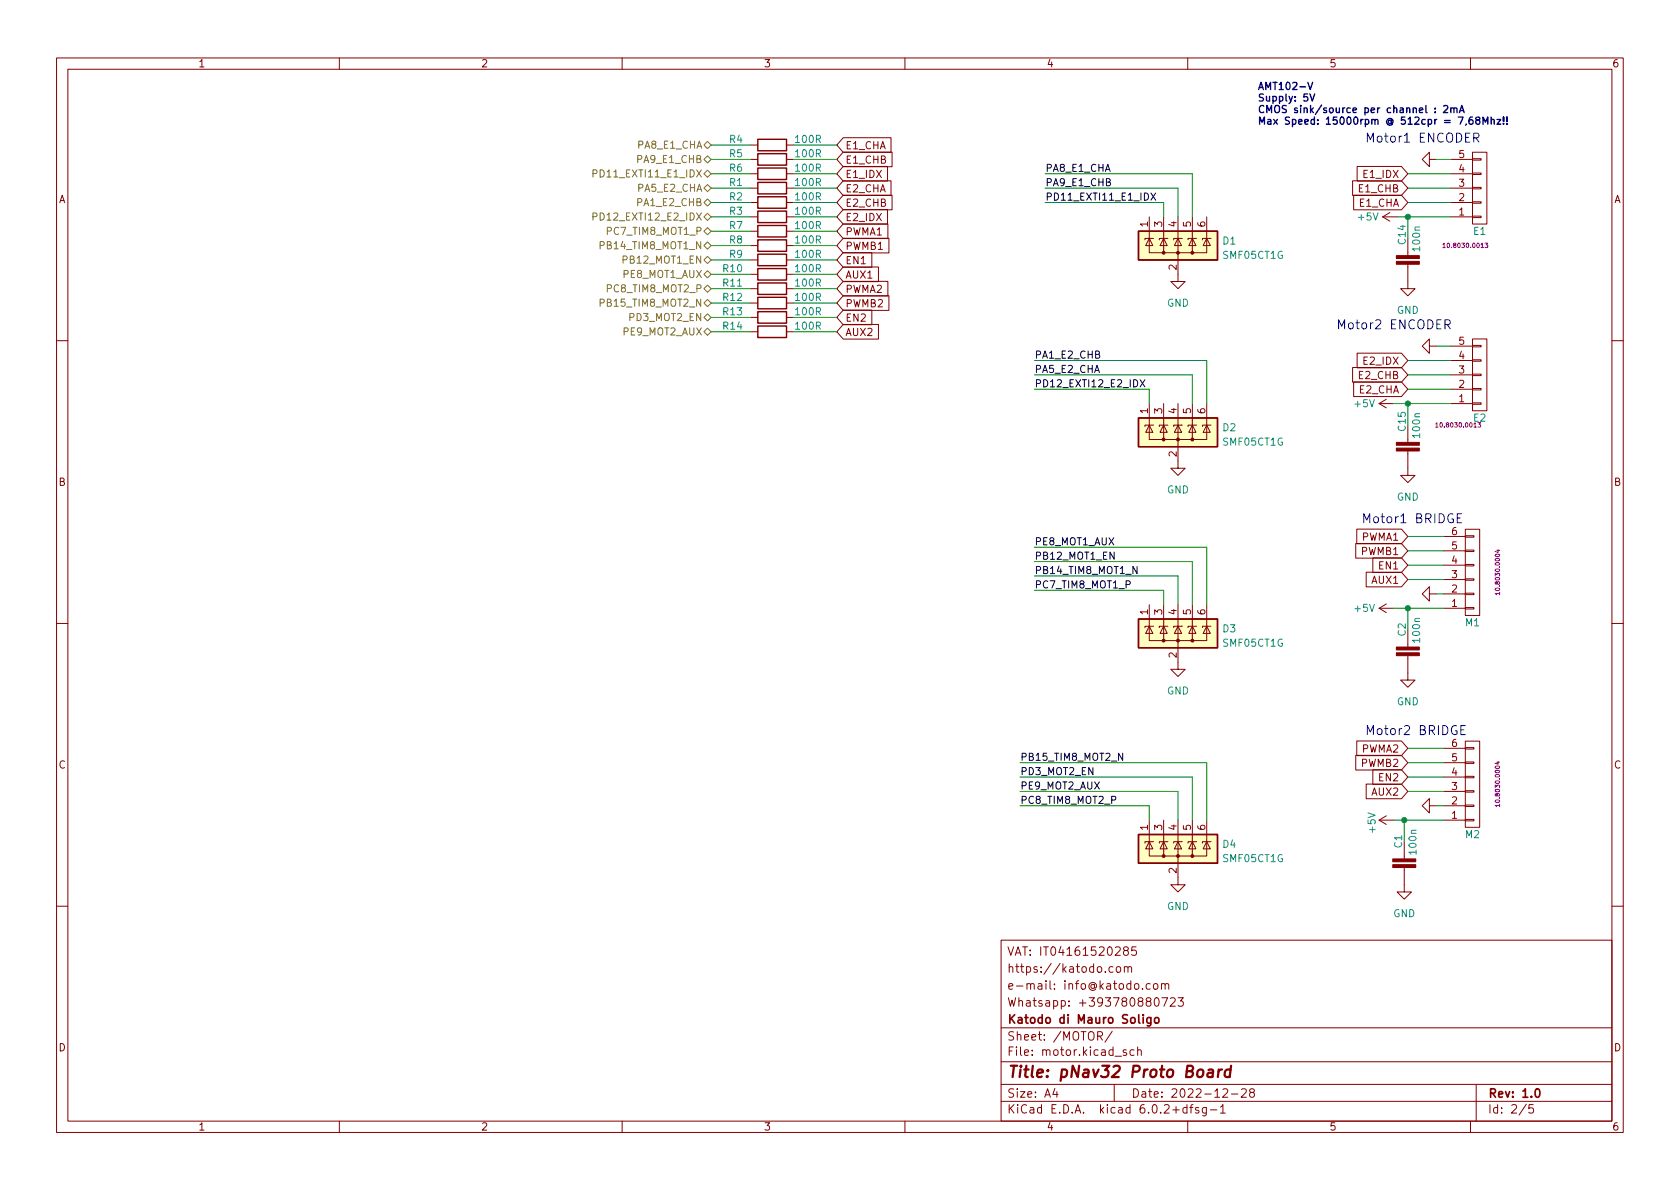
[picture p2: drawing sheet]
<svg xmlns="http://www.w3.org/2000/svg" width="297mm" height="210mm" viewBox="0 0 297 210" stroke-linecap="round" stroke-linejoin="round" font-family="sans-serif">
<g fill="none" stroke="#840000" stroke-width=".18">
<path d="M10 10.2h277v190.1h-277zM12 12.2h273v186.1h-273zM60 10.2v2M110 10.2v2M160 10.2v2M210 10.2v2M260 10.2v2M132.7 33.3h1.3M132.7 30.7h1.3M132.7 28.2h1.3M132.7 35.8h1.3M132.7 38.3h1.3"/>
<path d="M132.7 25.6h1.3M139.1 33.3h1.2M139.1 30.7h1.2M139.1 28.2h1.2M139.1 35.8h1.2M139.1 38.3h1.2M139.1 25.6h1.2M149.1 32h8.4v2.6h-8.4l-1.1-1.3zM149.1 39.6h7.9v2.6h-7.9l-1.1-1.3zM149.1 37.1h7.8v2.5h-7.8l-1.1-1.3zM149.1 26.9h8.6v2.6h-8.6l-1.1-1.3zM149.1 29.4h7.8v2.6h-7.8l-1.1-1.3z"/>
<path d="M149.1 34.5h8.6v2.6h-8.6l-1.1-1.3zM149.1 24.4h8.4v2.5h-8.4l-1.1-1.3zM203.2 38.3v3.9M205.7 38.3v3.9M208.3 38.3v11.5h1.2l-1.2 1.2-1.3-1.2h1.3M210.8 38.3v3.9M213.4 38.3v3.9M239.2 32h8.6l1.1 1.3-1.1 1.3h-8.6zM239.3 34.5h8.5l1.1 1.3-1.1 1.3h-8.5zM240 29.4h7.8l1.1 1.3-1.1 1.3h-7.8zM244.5 38.3h2.5M244.5 38.3l1.2 .8"/>
<path d="M245.7 37.6l-1.2 .7M252.7 28.2v-1.3l-1.2 1.3 1.2 1.3v-1.3h1.3M256.5 33.3h3.8M256.5 30.7h3.8M256.5 28.2h3.8M256.5 35.8h3.8M256.5 38.3h3.8M260.3 28.1h1.6v.2h-1.6zM260.3 30.6h1.6v.3h-1.6zM260.3 33.1h1.6v.3h-1.6zM260.3 35.7h1.6v.2h-1.6zM260.3 38.2h1.6v.3h-1.6z"/>
<path d="M260.3 26.9h2.6v12.7h-2.6zM132.7 40.9h1.3M132.7 51h1.3M132.7 56.1h1.3M132.7 53.6h1.3M132.7 58.7h1.3M132.7 46h1.3M132.7 43.4h1.3M132.7 48.5h1.3M139.1 40.9h1.2M139.1 51h1.2M139.1 56.1h1.2"/>
<path d="M139.1 53.6h1.2M139.1 58.7h1.2M139.1 46h1.2M139.1 43.4h1.2M139.1 48.5h1.2M149.1 42.1h8.1v2.6h-8.1l-1.1-1.3zM149.1 44.7h5v2.6h-5l-1.1-1.3zM149.1 47.2h6.2v2.6h-6.2l-1.1-1.3zM149.1 57.4h6.2v2.6h-6.2l-1.1-1.3zM149.1 54.8h5v2.6h-5l-1.1-1.3zM149.1 52.3h8.1v2.6h-8.1l-1.1-1.3zM149.1 49.8h7.9v2.5h-7.9l-1.1-1.3z"/>
<path d="M203.2 42.2v2.5h2.5M203.2 42.2l.6 1.2h-1.2zM204 42.2h-1.6v.2M205.7 42.2v2.5h5.1v-2.5M205.7 42.2l.7 1.2h-1.3zM206.5 42.2h-1.5v.2M208.3 42.2l.6 1.2h-1.3zM209 42.2h-1.5v.2M210.8 42.2l.7 1.2h-1.3zM211.6 42.2h-1.5v.2M213.4 42.2v2.5h-2.6M213.4 42.2l.6 1.2h-1.3z"/>
<path d="M214.1 42.2h-1.5v.2M248.9 46.7v4.3h1.3l-1.3 1.3-1.3-1.3h1.3M248.9 42.2v3M260.3 59.9h2.6v12.7h-2.6zM10 60.2h2M203.2 75.2v2.5h2.5M203.2 75.2l.6 1.2h-1.2zM203.2 71.4v3.8M204 75.2h-1.6v.2M205.7 75.2v2.5h5.1v-2.5M205.7 75.2l.7 1.2h-1.3zM205.7 71.4v3.8"/>
<path d="M206.5 75.2h-1.5v.2M208.3 75.2l.6 1.2h-1.3zM208.3 71.4v11.4h1.2l-1.2 1.3-1.3-1.3h1.3M209 75.2h-1.5v.2M210.8 75.2l.7 1.2h-1.3zM210.8 71.4v3.8M211.6 75.2h-1.5v.2M213.4 75.2v2.5h-2.6M213.4 75.2l.6 1.2h-1.3zM213.4 71.4v3.8M214.1 75.2h-1.5v.2M239.2 65h8.6l1.1 1.3-1.1 1.3h-8.6z"/>
<path d="M239.3 67.5h8.5l1.1 1.3-1.1 1.3h-8.5zM240 62.5h7.8l1.1 1.2-1.1 1.3h-7.8zM243.8 71.4l1.3 .7M243.8 71.4h2.6M245.1 70.6l-1.3 .8M248.9 79.8v4.3h1.3l-1.3 1.2-1.3-1.2h1.3M248.9 75.2v3M252.7 61.2v-1.3l-1.2 1.3 1.2 1.3v-1.3h1.3M256.5 71.4h3.8M256.5 68.8h3.8M256.5 66.3h3.8M256.5 63.7h3.8"/>
<path d="M256.5 61.2h3.8M260.3 61.1h1.6v.2h-1.6zM260.3 63.6h1.6v.3h-1.6zM260.3 66.2h1.6v.2h-1.6zM260.3 68.7h1.6v.3h-1.6zM260.3 71.2h1.6v.3h-1.6zM285 60.2h2M239.7 96.1h8.1l1.1 1.3-1.1 1.3h-8.1zM239.9 93.6h7.9l1.1 1.3-1.1 1.3h-7.9zM242.7 98.6h5.1l1.1 1.3-1.1 1.3h-5.1zM255.3 99.9h3.8M255.3 97.4h3.8"/>
<path d="M255.3 94.9h3.8M259.1 94.7h1.5v.3h-1.5zM259.1 97.3h1.5v.2h-1.5zM259.1 99.8h1.5v.3h-1.5zM259.1 93.6h2.5v15.2h-2.5zM10 110.2h2M203.2 110.7v2.6h2.5M203.2 110.7l.6 1.3h-1.2zM203.2 106.9v3.8M204 110.7h-1.6v.3M205.7 110.7v2.6h5.1v-2.6M205.7 110.7l.7 1.3h-1.3z"/>
<path d="M205.7 106.9v3.8M206.5 110.7h-1.5v.3M208.3 110.7l.6 1.3h-1.3zM208.3 106.9v11.5h1.2l-1.2 1.2-1.3-1.2h1.3M209 110.7h-1.5v.3M210.8 110.7l.7 1.3h-1.3zM210.8 106.9v3.8M211.6 110.7h-1.5v.3M213.4 110.7v2.6h-2.6M213.4 110.7l.6 1.3h-1.3zM213.4 106.9v3.8M214.1 110.7h-1.5v.3"/>
<path d="M241.6 101.2h6.2l1.1 1.3-1.1 1.3h-6.2zM243.8 107.6h2.6M243.8 107.6l1.3 .7M245.1 106.8l-1.3 .8M248.9 115.9v4.4h1.3l-1.3 1.2-1.3-1.2h1.3M248.9 111.4v3M252.7 105v-1.2l-1.2 1.2 1.2 1.3v-1.3h1.3M255.3 107.6h3.8M255.3 105h3.8M255.3 102.5h3.8M259.1 102.4h1.5v.2h-1.5zM259.1 104.9h1.5v.3h-1.5z"/>
<path d="M259.1 107.4h1.5v.3h-1.5zM285 110.2h2M239.7 133.6h8.1l1.1 1.3-1.1 1.3h-8.1zM239.9 131h7.9l1.1 1.3-1.1 1.3h-7.9zM241.6 138.7h6.2l1.1 1.2-1.1 1.3h-6.2zM242.7 136.1h5.1l1.1 1.3-1.1 1.3h-5.1zM255.3 139.9h3.8M255.3 137.4h3.8M255.3 134.9h3.8M255.3 132.3h3.8M259.1 132.2h1.5v.3h-1.5zM259.1 134.7h1.5v.3h-1.5z"/>
<path d="M259.1 137.3h1.5v.2h-1.5zM259.1 139.8h1.5v.3h-1.5zM259.1 131.1h2.5v15.2h-2.5zM203.2 148.8v2.6h2.5M203.2 148.8l.6 1.3h-1.2zM203.2 145v3.8M204 148.8h-1.6v.3M205.7 148.8v2.6h5.1v-2.6M205.7 148.8l.7 1.3h-1.3zM205.7 145v3.8M206.5 148.8h-1.5v.3M208.3 148.8l.6 1.3h-1.3z"/>
<path d="M208.3 145v11.5h1.2l-1.2 1.2-1.3-1.2h1.3M209 148.8h-1.5v.3M210.8 148.8l.7 1.3h-1.3zM210.8 145v3.8M211.6 148.8h-1.5v.3M213.4 148.8v2.6h-2.6M213.4 148.8l.6 1.3h-1.3zM213.4 145v3.8M214.1 148.8h-1.5v.3M243.8 145l1.3 .8M243.8 145h2.6M245.1 144.3l-1.3 .7"/>
<path d="M248.3 153.4v4.3h1.3l-1.3 1.3-1.3-1.3h1.3M248.3 148.8v3.1M252.7 142.5v-1.3l-1.2 1.3 1.2 1.3v-1.3h1.3M255.3 145h3.8M255.3 142.5h3.8M259.1 142.4h1.5v.2h-1.5zM259.1 144.9h1.5v.3h-1.5zM10 160.2h2M177 166.3h108v32h-108zM196.8 171l-.4-.1-.3 .3v.4l.1 .3h.6M197.5 171l.4-.1 .2 .3v.4l-.2 .3h-.4l-.1-.3v-.4zM198.8 171.1l.2-.2 .4 .1v.9"/>
<path d="M198.8 170.9v1M198.9 168.1l-.3-.3 .1-.2 .2-.2 .5 .1 .1 .2-.1 .2-.6 .2-.2 .3 .1 .4 .2 .1h.5l.1-.3-.1-.4-.2-.1M199.4 171.1l.2-.2 .4 .1 .1 .9M200.9 167.4h-.8v.7l.2-.1 .5 .1 .1 .2v.5l-.3 .1-.5-.1M202 174.8v.1M203.4 174l-.5-.1-.3 .3v.4l.2 .3h.6M204.1 174l.3-.1 .3 .3v.4l-.3 .3h-.3l-.2-.3v-.4zM204.2 176.6l.2-.2a.81 .81 0 0 1 .6 .7 .81 .81 0 0 1-.3 .8h-.1a.81 .81 0 0 1-.4-1.3zM205.4 174.1l.2-.2 .3 .1 .1 .9M205.4 173.9v1M205.4 176.4h1l-.6 1.5M206 174.1l.2-.2 .4 .1v.9"/>
<path d="M206.9 176.6l.6-.2 .2 .2 .1 .3-.9 1h.9M208.3 176.4h.9l-.5 .6 .4 .1v.7l-.2 .1h-.4l-.2-.1M285 160.2h2M60 198.3v2M110 198.3v2M160 198.3v2M177 194.8h108M177 191.8h108M177 187.8h108M177 181.8h108M186.5 192.5l-.4 1h1M186.9 193v1"/>
<path d="M194.1 183.2l.7-.1 .1-.2v-.3l-.3-.2h-.5v1.5M194.4 183.2l.5 .7M196.6 182.4l-1.2 1.9M197 191.8v3M199.1 185.7l-.3-.1-.2 .2v.3l.5 .1v.4h-.5M200.5 185.7l-.4-.1-.3 .3v.4l.1 .3h.6M201.1 185.8l.3-.2 .3 .1 .1 .9M201.1 185.1v1.5M209.9 195.9l-.5-.1-.3 .3v.4l.2 .3h.6M209.9 195.3v1.5M210 198.3v2M210.4 195.8h.5"/>
<path d="M210.9 195.3l-.3 .2v1.3M211.9 195.9l-.3-.1-.2 .2v.3l.5 .1v.4h-.5M213.3 195.8v1.2l-.3 .3h-.4M213.3 195.9l-.4-.1-.3 .3v.4l.1 .3h.6M214 196.3h1.1M215.8 195.8l.4-.5v1.5M215.8 196.8h.8M216.2 192.7l.6-.2 .2 .2 .1 .3-1 1h1M217.7 193.5h1.2M219.5 192.7l.6-.2 .2 .2 .1 .3-1 1h1M221.2 193.2l-.3-.3 .1-.2 .2-.2 .4 .1 .2 .2-.1 .2-.6 .2-.2 .3 .1 .4 .2 .1h.4l.2-.3-.1-.4-.2-.1M260 198.3v2"/>
<path d="M261 191.8v6.5M269.9 195.3l-1.3 1.9M271.1 195.3h-.7l-.1 .7 .2-.1 .5 .1 .2 .2-.1 .5-.2 .1-.6-.1"/>
</g>
<path d="M202.1 179.4v.2M202.1 179.9v1M203.5 179.9v1.2l-.3 .3h-.4M203.5 180l-.4-.1-.3 .3v.4l.1 .3h.6M204.2 180.1l.2-.2 .4 .2 .1 .5-.1 .3h-.4l-.2-.1zM271.6 192.6l.2-.1a.82 .82 0 0 1 .6 .7 .82 .82 0 0 1-.3 .8h-.2a.81 .81 0 0 1-.6-.6 .81 .81 0 0 1 .3-.8z" fill="none" stroke="#840000" stroke-width=".3"/>
<path d="M213.7 189.2l.2-.1 .5 .1v1.3M214.5 189.6l-.7 .1a.4 .4 0 0 0-.3 .3 .4 .4 0 0 0 .2 .5l.7-.1M215.5 189.1l-.2 1.4M216.1 189.1l-.4 .1-.3 .3M217.6 189.2a.66 .66 0 0 0-1 .3l-.1 .6 .2 .3 .1 .1 .6-.1M217.7 188.5l-.3 2" fill="none" stroke="#840000" stroke-width=".4"/>
<g fill="none" stroke="#840000" stroke-width=".25">
<path d="M134 39.9h5.1v2h-5.1zM134 32.3h5.1v2h-5.1zM134 29.7h5.1v2h-5.1zM134 27.2h5.1v2h-5.1zM134 34.8h5.1v2h-5.1zM134 37.3h5.1v2.1h-5.1zM134 24.6h5.1v2.1h-5.1zM134 50h5.1v2.1h-5.1zM134 55.1h5.1v2h-5.1zM134 52.6h5.1v2h-5.1zM134 57.7h5.1v2h-5.1zM134 45h5.1v2h-5.1z"/>
<path d="M134 42.4h5.1v2h-5.1zM134 47.5h5.1v2h-5.1zM201.3 40.9h14v5.1h-14zM201.3 73.9h14v5.1h-14zM201.3 109.5h14v5h-14zM201.3 147.6h14v5h-14z"/>
</g>
<g fill="#840000" stroke="#840000" stroke-width=".18">
<path d="M246.9 46.2h4.1v.5h-4.1z"/>
<path d="M246.9 45.2h4.1v.5h-4.1z"/>
<path d="M246.9 79.2h4.1v.6h-4.1z"/>
<path d="M246.9 78.2h4.1v.5h-4.1z"/>
<path d="M246.9 115.4h4.1v.5h-4.1z"/>
<path d="M246.9 114.4h4.1v.5h-4.1z"/>
<path d="M246.3 152.9h4v.5h-4z"/>
<path d="M246.3 151.9h4v.5h-4z"/>
<circle cx="205.7" cy="113.3" r=".25"/>
<circle cx="208.3" cy="113.3" r=".25"/>
<circle cx="210.8" cy="113.3" r=".25"/>
<circle cx="205.7" cy="77.7" r=".25"/>
<circle cx="208.3" cy="77.7" r=".25"/>
<circle cx="210.8" cy="77.7" r=".25"/>
<circle cx="205.7" cy="151.4" r=".25"/>
<circle cx="208.3" cy="151.4" r=".25"/>
<circle cx="210.8" cy="151.4" r=".25"/>
<circle cx="205.7" cy="44.7" r=".25"/>
<circle cx="208.3" cy="44.7" r=".25"/>
<circle cx="210.8" cy="44.7" r=".25"/>
</g>
<g fill="none" stroke="#840084" stroke-width=".18">
<path d="M255.1 43.2l.2-.2v.8M255.1 43.8h.5M262.6 43h.5l-.3 .3 .2 .1v.3h-.4M253.8 75l.3-.3v.8M253.8 75.5h.5M261.3 74.7h.5l-.3 .3 .2 .1v.4h-.4M264.6 97.3h.6M264.9 97.2v.5l-.6-.2M265.2 105h-.8l.2 .2M265.2 104.7v.5M264.6 134.8h.6M264.9 134.7v.5l-.6-.2"/>
<path d="M265.2 142.4h-.8l.2 .3M265.2 142.2v.5"/>
</g>
<g fill="#ffffc2" stroke="#ffffc2" stroke-width=".18">
<path d="M201.3 109.5h14v5h-14z"/>
<path d="M201.3 73.9h14v5.1h-14z"/>
<path d="M201.3 147.6h14v5h-14z"/>
<path d="M201.3 40.9h14v5.1h-14z"/>
</g>
<g fill="none" stroke="#848400" stroke-width=".18">
<path d="M104.8 38.3h.6l.2-.2-.1-.3-.7-.1v1.2M104.8 30.7l.6-.1 .2-.1-.1-.3-.7-.2v1.3M124.5 33.3l.6-.7 .6 .7-.6 .6zM124.5 38.3l.6-.6 .6 .6-.6 .7zM124.5 30.7l.6-.6 .6 .6-.6 .7zM124.5 35.8l.6-.6 .6 .6-.6 .6zM124.5 25.6l.6-.6 .6 .6-.6 .7zM124.5 28.2l.6-.6 .6 .6-.6 .6zM106.1 43.4l.6-.1 .1-.1v-.3l-.7-.2v1.3M106.1 53.6l.6-.1 .1-.2v-.3l-.7-.1v1.3M124.5 48.5l.6-.6 .6 .6-.6 .6zM124.5 46l.6-.7 .6 .7-.6 .6z"/>
<path d="M124.5 51l.6-.6 .6 .6-.6 .7zM124.5 56.1l.6-.6 .6 .6-.6 .7zM124.5 58.7l.6-.7 .6 .7-.6 .6zM124.5 53.6l.6-.6 .6 .6-.6 .6zM124.5 40.9l.6-.6 .6 .6-.6 .6zM125.1 42.8l.6 .6-.6 .7-.6-.7z"/>
</g>
<path d="M203.5 34.1l.8 1.3M204.3 34.1l-.8 1.3M201.6 67.1l.8 1.3M202.4 67.1l-.8 1.3M201 100.2v1.2l-.7-1.2v1.2M198.5 133.2v1.3l-.7-1.3v1.3" fill="none" stroke="#000" stroke-width=".18"/>
<path d="M260.6 24.4l.7-.1 .2-.2-.1-.4-.2-.2h-.6v1.6M261 24.4l.5 .7M255.5 57.4l.8-.1 .1-.2-.1-.4-.2-.1h-.6v1.6M255.9 57.4l.5 .8M257.7 91.6h.5M258.4 90.8h-.7v1.6h.7M258.3 129.1h.5M259.1 128.3h-.8v1.6h.8" fill="none" stroke="#0000c2" stroke-width=".18"/>
<g fill="none" stroke="#0000c2" stroke-width=".25">
<path d="M231.2 14.6l.5 1.2 .4-1.2M231.6 16.6l.4 1.3 .5-1.3M255.3 18.8l.4-.1 .3 .3-.8 .9h.8M256.5 19.2l.2-.1h.3l.1 .8M256.5 19.1v.8M257.1 19.3l.1-.2h.4v.8M258 19.9l.5-1.2 .4 1.2M258.2 19.6h.6M260.3 20.7l-.3 .1a.85 .85 0 0 0 0 1.2l.4-.2 .1-.4-.3-.2h-.4l-.1 .2M261.2 21.2l-.3-.2 .1-.2 .2-.1 .3 .1 .1 .3-.5 .2-.2 .2 .1 .3 .2 .2 .3-.1 .2-.2-.1-.3-.2-.2M262.2 22v-1.3l.4 .9 .5-.9v1.3M263.7 21.2l.1-.1 .3 .1 .1 .8"/>
<path d="M263.7 20.7v1.3M264.7 21.1h.7l-.7 .9h.7M265.8 21.8v.2M265.8 20.7v.8M266.4 21.8v.2M266.4 20.7v.8"/>
</g>
<g fill="none" stroke="#008400" stroke-width=".18">
<path d="M125.7 33.3h7M125.7 25.6h7M125.7 28.2h7M125.7 30.7h7M125.7 35.8h7M125.7 38.3h7M140.3 33.3h7.7M140.3 25.6h7.7M140.3 28.2h7.7M140.3 30.7h7.7M140.3 35.8h7.7M140.3 38.3h7.7"/>
<path d="M184.8 33.3h23.5v5M184.8 30.7h26v7.6M184.8 35.8h20.9v2.5M247 38.3h9.5M248.9 38.3v3.9M248.9 33.3h7.6M248.9 30.7h7.6M248.9 35.8h7.6M254 28.2h2.5M125.7 58.7h7M125.7 48.5h7M125.7 51h7"/>
<path d="M125.7 40.9h7M125.7 53.6h7M125.7 46h7M125.7 43.4h7M125.7 56.1h7M140.3 58.7h7.7M140.3 48.5h7.7M140.3 51h7.7M140.3 40.9h7.7M140.3 53.6h7.7M140.3 46h7.7M140.3 43.4h7.7"/>
<path d="M140.3 56.1h7.7M182.9 66.3h27.9v5.1M182.9 63.7h30.5v7.7M182.9 68.8h20.3v2.6M246.4 71.4h10.1M248.9 71.4v3.8M248.9 66.3h7.6M248.9 63.7h7.6M248.9 68.8h7.6M254 61.2h2.5M182.9 99.3h27.9v7.6M182.9 96.8h30.5v10.1"/>
<path d="M248.9 99.9h6.4M248.9 97.4h6.4M248.9 94.9h6.4M182.9 101.8h25.4v5.1M182.9 104.4h22.8v2.5M246.4 107.6h8.9M248.9 107.6v3.8M248.9 102.5h6.4M254 105h1.3M180.3 134.9h33.1v10.1M180.3 137.4h30.5v7.6M180.3 139.9h28v5.1"/>
<path d="M248.9 139.9h6.4M248.9 137.4h6.4M248.9 132.3h6.4M248.9 134.9h6.4M180.3 142.5h22.9v2.5M246.4 145h8.9M248.3 145v3.8M254 142.5h1.3"/>
</g>
<g fill="#008400" stroke="#008400" stroke-width=".18">
<circle cx="248.9" cy="71.4" r=".46"/>
<circle cx="248.3" cy="145" r=".46"/>
<circle cx="248.9" cy="107.6" r=".46"/>
<circle cx="248.9" cy="38.3" r=".46"/>
</g>
<text font-size="2.8" fill="#840000" x="178" y="190.6">Title: pNav32 Proto Board</text>
<g font-size="2.2" fill="#0000c2">
<text x="241.3" y="25.2">Motor1 ENCODER</text>
<text x="236.2" y="58.2">Motor2 ENCODER</text>
<text x="240.7" y="92.5">Motor1 BRIDGE</text>
<text x="241.3" y="130">Motor2 BRIDGE</text>
</g>
<g font-size="2.1" fill="#840000">
<text x="178" y="172">https://katodo.com</text>
<text x="178" y="169">VAT: IT04161520285</text>
<text x="178" y="178">Whatsapp: +393780880723</text>
<text x="178" y="175">e-mail: info@katodo.com</text>
<text x="178" y="184">Sheet: /MOTOR/</text>
<text x="178" y="181">Katodo di Mauro Soligo</text>
<text x="178" y="186.7">File: motor.kicad_sch</text>
<text x="178" y="196.9">KiCad E.D.A. kicad 6.0.2+dfsg-1</text>
<text x="178" y="194.1">Size: A4</text>
<text x="200" y="194.1">Date: 2022-12-28</text>
<text x="263" y="194.1">Rev: 1.0</text>
<text x="263" y="196.9">Id: 2/5</text>
</g>
<g font-size="1.8" fill="#840000">
<text x="35" y="11.9">1</text>
<text x="85" y="11.9">2</text>
<text x="135" y="11.9">3</text>
<text x="185" y="11.9">4</text>
<text x="235" y="11.9">5</text>
<text x="285" y="11.9">6</text>
<text x="149.4" y="28.9">E1_CHB</text>
<text x="149.4" y="26.4">E1_CHA</text>
<text x="258" y="27.9">5</text>
<text x="10.3" y="35.9">A</text>
<text x="149.4" y="34">E2_CHA</text>
<text x="149.4" y="31.5">E1_IDX</text>
<text x="240.3" y="34">E1_CHB</text>
<text x="241.2" y="31.5">E1_IDX</text>
<text x="258" y="35.6">2</text>
<text x="258" y="33">3</text>
<text x="258" y="30.5">4</text>
<text x="285.3" y="35.9">A</text>
<text x="149.4" y="41.6">PWMA1</text>
<text x="149.4" y="39.1">E2_IDX</text>
<text x="149.4" y="36.5">E2_CHB</text>
<text x="202.9" y="40.1" transform="rotate(-90 202.9 40.1)">1</text>
<text x="205.5" y="40.1" transform="rotate(-90 205.5 40.1)">3</text>
<text x="208" y="40.1" transform="rotate(-90 208 40.1)">4</text>
<text x="210.6" y="40.1" transform="rotate(-90 210.6 40.1)">5</text>
<text x="213.1" y="40.1" transform="rotate(-90 213.1 40.1)">6</text>
<text x="240.3" y="36.5">E1_CHA</text>
<text x="258" y="38.1">1</text>
<text x="149.4" y="44.2">PWMB1</text>
<text x="149.4" y="46.7">EN1</text>
<text x="208" y="47.7" transform="rotate(-90 208 47.7)">2</text>
<text x="149.4" y="49.2">AUX1</text>
<text x="149.4" y="51.8">PWMA2</text>
<text x="149.4" y="59.4">AUX2</text>
<text x="149.4" y="56.9">EN2</text>
<text x="149.4" y="54.3">PWMB2</text>
<text x="241.2" y="64.5">E2_IDX</text>
<text x="258" y="63.5">4</text>
<text x="258" y="61">5</text>
<text x="240.3" y="67">E2_CHB</text>
<text x="240.3" y="69.6">E2_CHA</text>
<text x="258" y="71.1">1</text>
<text x="258" y="68.6">2</text>
<text x="258" y="66">3</text>
<text x="202.9" y="73.1" transform="rotate(-90 202.9 73.1)">1</text>
<text x="205.5" y="73.1" transform="rotate(-90 205.5 73.1)">3</text>
<text x="208" y="73.1" transform="rotate(-90 208 73.1)">4</text>
<text x="210.6" y="73.1" transform="rotate(-90 210.6 73.1)">5</text>
<text x="213.1" y="73.1" transform="rotate(-90 213.1 73.1)">6</text>
<text x="208" y="80.8" transform="rotate(-90 208 80.8)">2</text>
<text x="10.3" y="85.9">B</text>
<text x="285.3" y="85.9">B</text>
<text x="240.7" y="95.6">PWMA1</text>
<text x="256.7" y="94.6">6</text>
<text x="240.7" y="98.1">PWMB1</text>
<text x="244" y="100.7">EN1</text>
<text x="256.7" y="99.7">4</text>
<text x="256.7" y="97.1">5</text>
<text x="242.7" y="103.2">AUX1</text>
<text x="256.7" y="107.3">1</text>
<text x="256.7" y="104.8">2</text>
<text x="256.7" y="102.2">3</text>
<text x="202.9" y="108.7" transform="rotate(-90 202.9 108.7)">1</text>
<text x="205.5" y="108.7" transform="rotate(-90 205.5 108.7)">3</text>
<text x="208" y="108.7" transform="rotate(-90 208 108.7)">4</text>
<text x="210.6" y="108.7" transform="rotate(-90 210.6 108.7)">5</text>
<text x="213.1" y="108.7" transform="rotate(-90 213.1 108.7)">6</text>
<text x="208" y="116.3" transform="rotate(-90 208 116.3)">2</text>
<text x="10.3" y="135.9">C</text>
<text x="240.7" y="135.6">PWMB2</text>
<text x="240.7" y="133.1">PWMA2</text>
<text x="256.7" y="137.2">4</text>
<text x="256.7" y="134.6">5</text>
<text x="256.7" y="132.1">6</text>
<text x="285.3" y="135.9">C</text>
<text x="242.7" y="140.7">AUX2</text>
<text x="244" y="138.1">EN2</text>
<text x="256.7" y="142.2">2</text>
<text x="256.7" y="139.7">3</text>
<text x="202.9" y="146.8" transform="rotate(-90 202.9 146.8)">1</text>
<text x="205.5" y="146.8" transform="rotate(-90 205.5 146.8)">3</text>
<text x="208" y="146.8" transform="rotate(-90 208 146.8)">4</text>
<text x="210.6" y="146.8" transform="rotate(-90 210.6 146.8)">5</text>
<text x="213.1" y="146.8" transform="rotate(-90 213.1 146.8)">6</text>
<text x="256.7" y="144.8">1</text>
<text x="208" y="154.4" transform="rotate(-90 208 154.4)">2</text>
<text x="10.3" y="185.9">D</text>
<text x="285.3" y="185.9">D</text>
<text x="35" y="199.9">1</text>
<text x="85" y="199.9">2</text>
<text x="135" y="199.9">3</text>
<text x="185" y="199.9">4</text>
<text x="235" y="199.9">5</text>
<text x="285" y="199.9">6</text>
</g>
<g font-size="1.8" fill="#0000c2">
<text x="222.2" y="15.9">AMT102-V</text>
<text x="222.2" y="17.9">Supply: 5V</text>
<text x="222.2" y="20">CMOS sink/source per channel : 2mA</text>
<text x="222.2" y="22">Max Speed: 15000rpm @ 512cpr = 7,68Mhz!!</text>
</g>
<g font-size="1.8" fill="#848400">
<text x="112.9" y="26.3">PA8_E1_CHA</text>
<text x="112.9" y="28.8">PA9_E1_CHB</text>
<text x="105.9" y="31.4">PD11_EXTI11_E1_IDX</text>
<text x="112.9" y="33.9">PA5_E2_CHA</text>
<text x="105.9" y="39">PD12_EXTI12_E2_IDX</text>
<text x="107.8" y="41.5">PC7_TIM8_MOT1_P</text>
<text x="112.9" y="36.4">PA1_E2_CHB</text>
<text x="106.7" y="44.1">PB14_TIM8_MOT1_N</text>
<text x="110.5" y="46.6">PB12_MOT1_EN</text>
<text x="107.8" y="51.7">PC8_TIM8_MOT2_P</text>
<text x="110.3" y="49.1">PE8_MOT1_AUX</text>
<text x="106.7" y="54.2">PB15_TIM8_MOT2_N</text>
<text x="110.3" y="59.3">PE9_MOT2_AUX</text>
<text x="111.5" y="56.8">PD3_MOT2_EN</text>
</g>
<g font-size="1.8" fill="#008484">
<text x="129" y="27.8">R5</text>
<text x="129" y="25.3">R4</text>
<text x="140.8" y="27.8">100R</text>
<text x="140.8" y="25.3">100R</text>
<text x="129" y="32.9">R1</text>
<text x="129" y="30.3">R6</text>
<text x="129" y="35.4">R2</text>
<text x="140.8" y="32.9">100R</text>
<text x="140.8" y="30.3">100R</text>
<text x="140.8" y="35.4">100R</text>
<text x="129" y="40.5">R7</text>
<text x="129" y="38">R3</text>
<text x="140.8" y="40.5">100R</text>
<text x="140.8" y="38">100R</text>
<text x="240.2" y="39">+5V</text>
<text x="260.5" y="41.5">E1</text>
<text x="129" y="45.6">R9</text>
<text x="129" y="43">R8</text>
<text x="140.8" y="45.6">100R</text>
<text x="140.8" y="43">100R</text>
<text x="216.2" y="43.2">D1</text>
<text x="216.3" y="45.8">SMF05CT1G</text>
<text x="248.5" y="43.1" transform="rotate(-90 248.5 43.1)">C14</text>
<text x="251.1" y="44.2" transform="rotate(-90 251.1 44.2)">100n</text>
<text x="127.9" y="50.7">R11</text>
<text x="127.9" y="53.2">R12</text>
<text x="127.9" y="48.1">R10</text>
<text x="140.8" y="50.7">100R</text>
<text x="140.8" y="53.2">100R</text>
<text x="140.8" y="48.1">100R</text>
<text x="127.9" y="55.7">R13</text>
<text x="127.9" y="58.3">R14</text>
<text x="140.8" y="55.7">100R</text>
<text x="140.8" y="58.3">100R</text>
<text x="206.3" y="54.2">GND</text>
<text x="247" y="55.5">GND</text>
<text x="216.2" y="76.2">D2</text>
<text x="239.6" y="72">+5V</text>
<text x="248.5" y="76.1" transform="rotate(-90 248.5 76.1)">C15</text>
<text x="251.1" y="77.3" transform="rotate(-90 251.1 77.3)">100n</text>
<text x="260.5" y="74.5">E2</text>
<text x="216.3" y="78.8">SMF05CT1G</text>
<text x="206.3" y="87.2">GND</text>
<text x="247" y="88.5">GND</text>
<text x="216.2" y="111.8">D3</text>
<text x="239.6" y="108.2">+5V</text>
<text x="248.5" y="112.5" transform="rotate(-90 248.5 112.5)">C2</text>
<text x="251.1" y="113.5" transform="rotate(-90 251.1 113.5)">100n</text>
<text x="259.1" y="110.7">M1</text>
<text x="216.3" y="114.3">SMF05CT1G</text>
<text x="206.3" y="122.8">GND</text>
<text x="247" y="124.7">GND</text>
<text x="216.2" y="149.9">D4</text>
<text x="243.2" y="147.2" transform="rotate(-90 243.2 147.2)">+5V</text>
<text x="247.9" y="149.9" transform="rotate(-90 247.9 149.9)">C1</text>
<text x="259.1" y="148.2">M2</text>
<text x="216.3" y="152.4">SMF05CT1G</text>
<text x="250.4" y="150.9" transform="rotate(-90 250.4 150.9)">100n</text>
<text x="206.3" y="160.9">GND</text>
<text x="246.3" y="162.2">GND</text>
</g>
<g font-size="1.8">
<text x="184.8" y="32.9">PA9_E1_CHB</text>
<text x="184.8" y="30.4">PA8_E1_CHA</text>
<text x="184.8" y="35.5">PD11_EXTI11_E1_IDX</text>
<text x="182.9" y="63.4">PA1_E2_CHB</text>
<text x="182.9" y="65.9">PA5_E2_CHA</text>
<text x="182.9" y="68.5">PD12_EXTI12_E2_IDX</text>
<text x="182.9" y="99">PB12_MOT1_EN</text>
<text x="182.9" y="101.5">PB14_TIM8_MOT1_N</text>
<text x="182.9" y="96.4">PE8_MOT1_AUX</text>
<text x="182.9" y="104">PC7_TIM8_MOT1_P</text>
<text x="180.3" y="137.1">PD3_MOT2_EN</text>
<text x="180.3" y="134.5">PB15_TIM8_MOT2_N</text>
<text x="180.3" y="142.1">PC8_TIM8_MOT2_P</text>
<text x="180.3" y="139.6">PE9_MOT2_AUX</text>
</g>
<g font-size="1.1" fill="#840084">
<text x="255.7" y="43.8">10.8030.0013</text>
<text x="254.5" y="75.6">10.8030.0013</text>
<text x="265.2" y="104.6" transform="rotate(-90 265.2 104.6)">10.8030.0004</text>
<text x="265.2" y="142" transform="rotate(-90 265.2 142)">10.8030.0004</text>
</g>
</svg>
